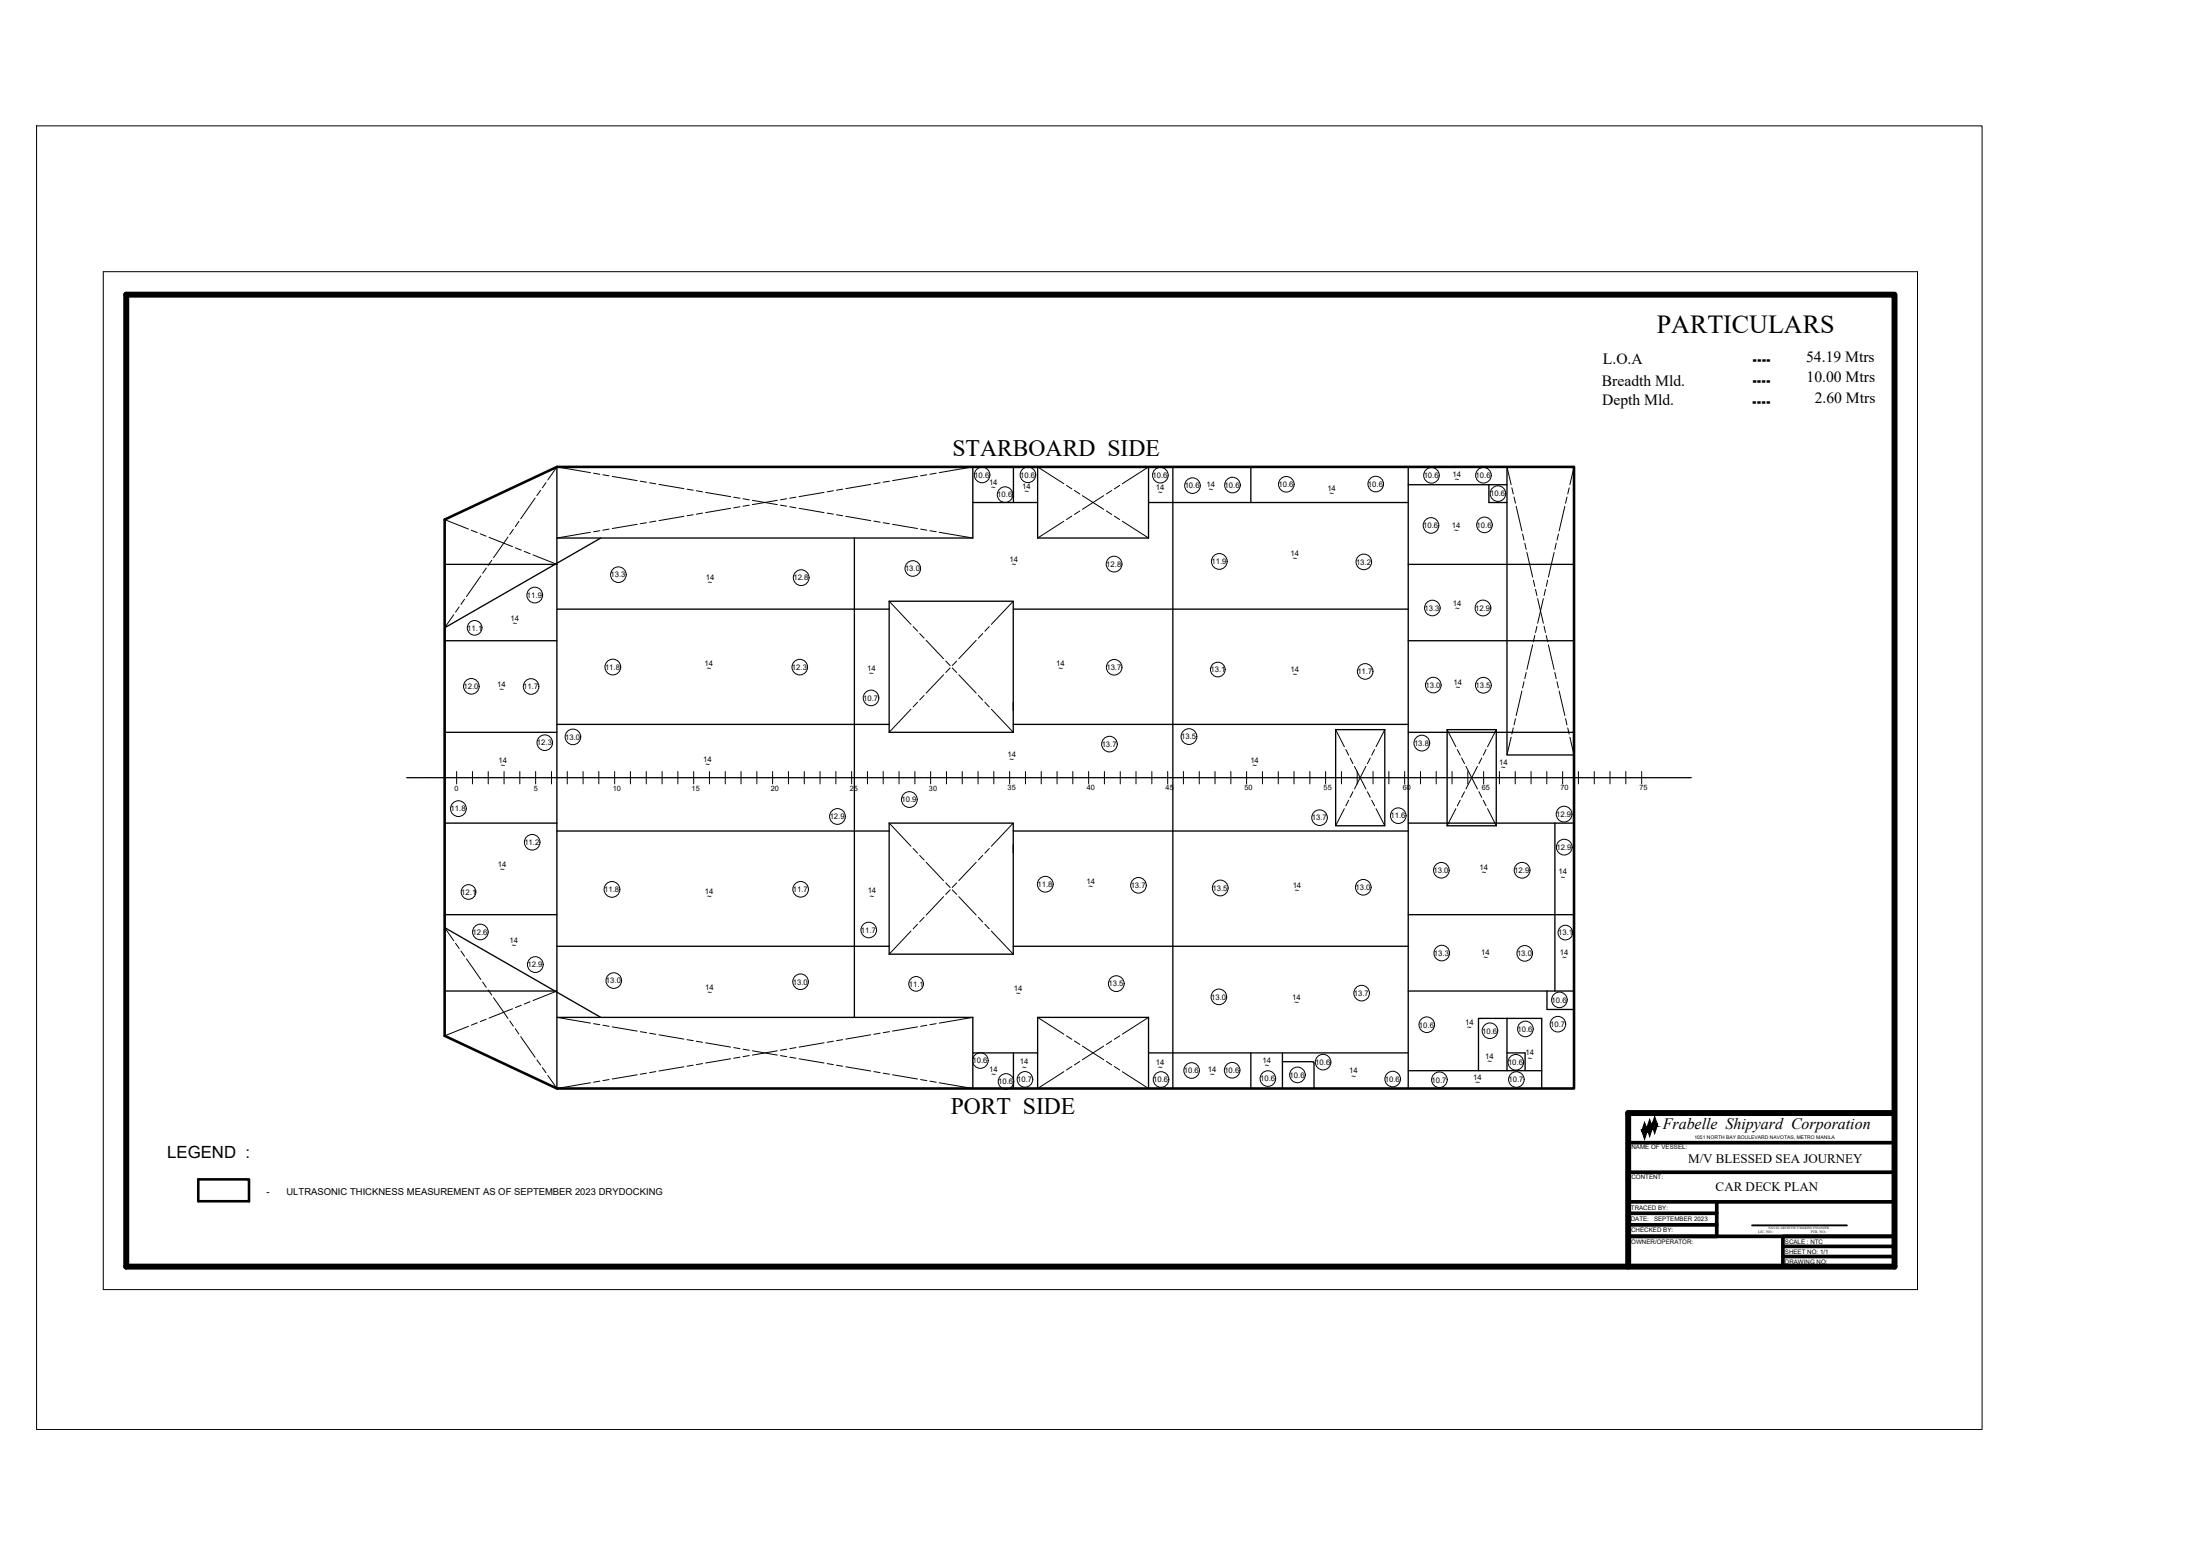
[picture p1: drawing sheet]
<svg xmlns="http://www.w3.org/2000/svg" width="297mm" height="210mm" viewBox="0 0 297 210" stroke-linecap="round" stroke-linejoin="round" font-family="sans-serif">
<!-- layer: 0 -->
<g fill="none" stroke="#000" stroke-width=".14">
<path d="M4.9 17h262.7v176h-262.7zM13.9 36.7h245v137.4h-245zM60 70.1l3.3 1.3M63.6 71.6l.8 .3M64.8 72.1l.8 .3M64.9 77.7l-1.9 2.8M65.7 76.7l-.5 .7M66 72.5l3.2 1.3M66.4 75.6l-.5 .7M68.6 72.5l-2 2.8M69.3 71.4l-.5 .7M69.6 73.9l.8 .4"/>
<path d="M70.1 70.4l-.5 .7M70.8 74.4l.8 .3M72 74.9l3.2 1.3M72.2 67.2l-1.9 2.8M73 66.2l-.5 .7M73.7 65.1l-.5 .7M79.7 63.8l-4.5-.8-1.2 1.8M79.7 71.9l-4.5 .7M80.1 63.9l.9 .1M81 71.6l-.9 .2M81.4 64.1l.8 .1M82.2 71.4l-.8 .2"/>
<path d="M82.7 64.3l3.3 .6M86 70.8l-3.3 .5M86.5 65l.8 .1M87.3 70.6l-.8 .1M87.7 65.2l.8 .1M88.5 70.3l-.8 .2M89 65.4l3.3 .6M92.3 69.7l-3.3 .6M92.8 66l.8 .2M93.6 69.5l-.8 .1M94 66.2l.9 .2M94.9 69.3l-.9 .1"/>
<path d="M95.3 66.5l3.3 .5M98.6 68.6l-3.3 .6M99.1 67.1l.8 .2M99.9 68.4l-.8 .2M100.3 67.3l.9 .2M101.2 68.2l-.9 .1M101.6 67.5l3.4 .6M105 67.5l-3.4 .6M105.4 68.2l.8 .1M106.2 67.3l-.8 .2M106.6 68.4l.9 .2M107.5 67.1l-.9 .2"/>
<path d="M107.9 68.6l3.4 .6M111.3 66.5l-3.4 .5M111.7 69.3l.8 .1M112.5 66.2l-.8 .2M112.9 69.5l.9 .1M113.8 66l-.9 .2M114.2 69.7l3.4 .6M117.6 65.4l-3.4 .6M118 70.3l.8 .2M118.8 65.2l-.8 .1M119.2 70.6l.9 .1M120.1 65l-.9 .1"/>
<path d="M120.5 70.8l3.4 .5M123.9 64.3l-3.4 .6M124.3 71.4l.8 .2M125.1 64.1l-.8 .1M125.6 71.6l.8 .2M126.4 63.9l-.8 .1M126.8 71.9l4.5 .7M131.3 63l-4.5 .8M140.1 63l3.5 2.3M143.6 70.4l-3.5 2.2M144 65.5l.7 .5M144.7 69.7l-.7 .4"/>
<path d="M145.1 66.2l.7 .5M145.8 69l-.7 .4M146.1 66.9l2.9 1.9M149 66.9l-2.9 1.9M149.4 69l.7 .4M150.1 66.2l-.7 .5M150.5 69.7l.7 .4M151.2 65.5l-.7 .5M151.5 70.4l3.6 2.2M155.1 63l-3.6 2.3M203.5 63l.5 2.4M204.1 65.9l.2 .8"/>
<path d="M204.4 67.1l.2 .8M204.7 68.3l.8 3.4M205.6 72.1l.2 .8M205.9 73.3l.2 .9M206.2 74.6l.7 3.3M207 78.3l.2 .8M207.3 79.6l.2 .8M208.7 79.6l-.2 .8M209 78.3l-.2 .8M209.8 74.6l-.7 3.3M210.1 73.3l-.2 .9M210.4 72.1l-.2 .8"/>
<path d="M211.3 68.3l-.8 3.4M211.6 67.1l-.2 .8M211.9 65.9l-.2 .8M212.5 63l-.5 2.4M61.3 83l-1.3 1.7M62 81.9l-.5 .7M62.7 80.9l-.5 .7M120.1 81.2l2.9 3.1M123 95.7l-2.9 3.2M123.3 84.6l.6 .6M123.9 94.8l-.6 .6M124.2 85.5l.6 .6"/>
<path d="M124.8 93.9l-.6 .6M125 86.4l2.4 2.5M127.4 91.1l-2.4 2.5M127.7 89.2l.6 .6M128.3 90.2l-.6 .6M128.6 90.2l.6 .6M129.2 89.2l-.6 .6M129.5 91.1l2.3 2.5M131.8 86.4l-2.3 2.5M132.1 93.9l.6 .6M132.7 85.5l-.6 .6M133 94.8l.6 .6"/>
<path d="M133.6 84.6l-.6 .6M133.9 95.7l2.9 3.2M136.8 81.2l-2.9 3.1M180.3 98.5l1.2 2.3M187 98.5l-1.2 2.3M195.4 98.5l1.2 2.3M202 98.5l-1.2 2.3M204 99.5l-.5 2.4M204.3 98.3l-.2 .8M204.6 97l-.2 .8M205.5 93.3l-.8 3.3M205.8 92l-.2 .9"/>
<path d="M206.1 90.8l-.2 .8M206.9 87l-.7 3.4M207.2 85.8l-.2 .8M207.5 84.5l-.2 .9M207.6 80.8l.8 3.3M208.4 80.8l-.8 3.3M208.5 84.5l.2 .9M208.8 85.8l.2 .8M209.1 87l.7 3.4M209.9 90.8l.2 .8M210.2 92l.2 .9M210.5 93.3l.8 3.3"/>
<path d="M211.4 97l.2 .8M211.7 98.3l.2 .8M212 99.5l.5 2.4M61.7 104.1v1.7M63.8 104.1v1.7M65.9 104.1v1.7M68.1 104.1v1.7M70.2 104.1v1.7M72.3 104.1v1.7M74.5 104.1v1.7M76.6 104.1v1.7M78.7 104.1v1.7"/>
<path d="M80.9 104.1v1.7M83 104.1v1.7M85.1 104.1v1.7M87.3 104.1v1.7M89.4 104.1v1.7M91.5 104.1v1.7M93.7 104.1v1.7M95.8 104.1v1.7M97.9 104.1v1.7M100.1 104.1v1.7M102.2 104.1v1.7M104.3 104.1v1.7"/>
<path d="M106.5 104.1v1.7M108.6 104.1v1.7M110.7 104.1v1.7M112.9 104.1v1.7M115 104.1v1.7M117.1 104.1v1.7M119.2 104.1v1.7M120.1 111.1l2.9 3.1M121.4 104.1v1.7M123.3 114.5l.6 .7M123.5 104.1v1.7M124.2 115.5l.6 .6"/>
<path d="M125 116.4l2.4 2.5M125.7 104.1v1.7M127.7 119.2l.6 .6M127.8 104.1v1.7M129.2 119.2l-.6 .6M129.9 104.1v1.7M131.8 116.4l-2.3 2.5M132.1 104.1v1.7M132.7 115.5l-.6 .6M133.6 114.5l-.6 .7M134.2 104.1v1.7M136.3 104.1v1.7"/>
<path d="M136.8 111.1l-2.9 3.1M138.5 104.1v1.7M140.6 104.1v1.7M142.7 104.1v1.7M144.9 104.1v1.7M147 104.1v1.7M149.1 104.1v1.7M151.3 104.1v1.7M153.4 104.1v1.7M155.5 104.1v1.7M157.7 104.1v1.7M159.8 104.1v1.7"/>
<path d="M161.9 104.1v1.7M164 104.1v1.7M166.2 104.1v1.7M168.3 104.1v1.7M170.5 104.1v1.7M172.6 104.1v1.7M174.7 104.1v1.7M176.9 104.1v1.7M179 104.1v1.7M181.1 104.1v1.7M181.5 109.2l-1.2 2.3M181.7 101.2l.4 .7"/>
<path d="M182.1 108l-.4 .8M182.3 102.3l.4 .8M182.7 106.9l-.4 .7M182.9 103.5l1.5 3M183.2 104.1v1.7M184.4 103.5l-1.5 3M184.6 106.9l.4 .7M185 102.3l-.4 .8M185.2 108l.4 .8M185.4 104.1v1.7M185.6 101.2l-.4 .7M185.8 109.2l1.2 2.3"/>
<path d="M187.5 104.1v1.7M189.6 104.1v1.7M191.8 104.1v1.7M193.9 104.1v1.7M196.1 104.1v1.7M196.6 109.2l-1.2 2.3M196.8 101.2l.4 .7M197.2 108l-.4 .8M197.3 102.3l.4 .8M197.7 106.9l-.4 .7M197.9 103.5l1.6 3M198.2 104.1v1.7"/>
<path d="M199.5 103.5l-1.6 3M199.7 106.9l.4 .7M200.1 102.3l-.4 .8M200.3 108l.3 .8M200.3 104.1v1.7M200.6 101.2l-.3 .7M200.8 109.2l1.2 2.3M202.4 104.1v1.7M204.6 104.1v1.7M206.7 104.1v1.7M208.8 104.1v1.7M211 104.1v1.7"/>
<path d="M213.1 104.1v1.7M215.3 104.1v1.7M217.4 104.1v1.7M219.5 104.1v1.7M221.7 104.1v1.7M60 125.2l1.3 1.8M61.5 127.3l.5 .7M62.2 128.4l.5 .7M63 129.4l1.9 2.8M63.3 138.5l-3.3 1.3M64.4 138.1l-.8 .3M65.2 132.6l.5 .7"/>
<path d="M65.6 137.6l-.8 .3M65.9 133.6l.5 .7M66.6 134.7l2 2.8M68.8 137.8l.5 .7M69.2 136.2l-3.2 1.2M69.6 138.9l.5 .7M70.3 139.9l1.9 2.8M70.4 135.7l-.8 .3M71.6 135.2l-.8 .3M75.2 137.3l4.5 .8M75.2 133.8l-3.2 1.3M80.1 138.2l.9 .1"/>
<path d="M81.4 138.4l.8 .1M82.7 138.6l3.3 .6M86.5 139.3l.8 .1M87.7 139.5l.8 .1M89 139.7l3.3 .6M117.6 139.7l-3.4 .6M118.8 139.5l-.8 .1M120.1 139.3l-.9 .1M123 125.7l-2.9 3.1M123.9 138.6l-3.4 .6M123.9 124.8l-.6 .6M124.8 123.8l-.6 .6"/>
<path d="M125.1 138.4l-.8 .1M126.4 138.2l-.8 .1M127.4 121l-2.4 2.5M128.3 120.1l-.6 .6M128.6 120.1l.6 .6M129.5 121l2.3 2.5M131.3 137.3l-4.5 .8M132.1 123.8l.6 .6M133 124.8l.6 .6M133.9 125.7l2.9 3.1M140.1 137.3l3.5 2.3M144 139.8l.7 .5"/>
<path d="M151.2 139.8l-.7 .5M155.1 137.3l-3.6 2.3M72.5 143.1l.5 .7M73.2 144.1l.5 .7M74 145.2l1.2 1.7 4.5-.7M81 145.9l-.9 .2M82.2 145.7l-.8 .2M86 145.1l-3.3 .6M87.3 144.9l-.8 .1M88.5 144.6l-.8 .2M92.3 144l-3.3 .6M92.8 140.3l.8 .2"/>
<path d="M93.6 143.8l-.8 .1M94 140.6l.9 .1M94.9 143.6l-.9 .1M95.3 140.8l3.3 .5M98.6 142.9l-3.3 .6M99.1 141.4l.8 .2M99.9 142.7l-.8 .1M100.3 141.6l.9 .2M101.2 142.5l-.9 .1M101.6 141.8l3.4 .6M105 141.8l-3.4 .6M105.4 142.5l.8 .1"/>
<path d="M106.2 141.6l-.8 .2M106.6 142.7l.9 .1M107.5 141.4l-.9 .2M107.9 142.9l3.4 .6M111.3 140.8l-3.4 .5M111.7 143.6l.8 .1M112.5 140.6l-.8 .1M112.9 143.8l.9 .1M113.8 140.3l-.9 .2M114.2 144l3.4 .6M118 144.6l.8 .2M119.2 144.9l.9 .1"/>
<path d="M120.5 145.1l3.4 .6M124.3 145.7l.8 .2M125.6 145.9l.8 .2M126.8 146.2l4.5 .7M143.6 144.7l-3.5 2.2M144.7 144l-.7 .4M145.1 140.5l.7 .5M145.8 143.3l-.7 .4M146.1 141.2l2.9 1.8M149 141.2l-2.9 1.8M149.4 143.3l.7 .4M150.1 140.5l-.7 .5"/>
<path d="M150.5 144l.7 .4M151.5 144.7l3.6 2.2"/>
</g>
<!-- layer: CENTER LINE -->
<path d="M54.9 105h173.5" fill="none" stroke="#000" stroke-width=".14"/>
<!-- layer: SEAM LINE -->
<g fill="none" stroke="#000" stroke-width=".18">
<path d="M60 76.2h15.2M75.2 63v83.9M81.1 72.6l-21.1 12.1M115.4 72.6v64.7M131.3 67.8h8.8M131.3 63v9.6h-56.1M136.8 63v4.8M140.1 63v9.6h15v-9.6M155.1 67.8h35M158.4 63v83.9M168.9 63v4.8M190.1 63v83.9"/>
<path d="M190.1 76.2h22.4M190.1 65.4h13.4M201 65.4v2.4h2.5M203.5 63v38.9h9M60 86.5h15.2M60 98.9h15.2M75.2 97.8h44.9M75.2 82.2h44.9M120.1 81.2h16.7v17.7h-16.7zM136.8 97.8h53.3M136.8 82.2h53.3M136.8 94.9v1"/>
<path d="M180.3 98.5h6.7v13h-6.7zM190.1 86.5h22.4M190.1 98.9h22.4M195.4 98.5h6.6v13h-6.6zM60 111.1h15.2M75.2 112.2h44.9M120.1 111.1h16.7v17.7h-16.7zM136.8 114v1.1M136.8 112.2h53.3M190.1 111.1h22.4M209.9 111.1v22.7M60 125.2l21.1 12.1"/>
<path d="M60 123.5h15.2M60 133.8h15.2M75.2 137.3h56.1v9.6M75.2 127.7h44.9M136.8 127.7h53.3M190.1 123.5h22.4M190.1 133.8h22.4M203.5 137.5v7M208.9 133.8v2.5h3.6M131.3 142.1h8.8M136.8 142.1v4.8M140.1 146.9v-9.6h15v9.6"/>
<path d="M155.1 142.1h35M168.9 142.1v4.8M173.2 143.3l4.2 .1v3.5M173.2 142.1v4.8M190.1 144.5h18.1M199.6 144.5v-7h8.6v9.4M203.5 142.1h2.4v2.4"/>
</g>
<!-- layer: OUTER LINE -->
<path d="M60 70.1l15.2-7.1h137.3v83.9h-137.3l-15.2-7.1z" fill="none" stroke="#000" stroke-width=".35"/>
<!-- layer: 0 -->
<path d="M17 39.8h238.8v131.2h-238.8z" fill="none" stroke="#000" stroke-width=".8"/>
<path d="M26.8 159.2h6.8v3h-6.8z" fill="none" stroke="#000" stroke-width=".35"/>
<!-- layer: TXT -->
<path d="M255.7 150.2h-35.9v20.8" fill="none" stroke="#000" stroke-width=".8"/>
<path d="M219.8 154.2h35.9M219.8 158.2h35.9M219.8 166.9h35.9h-15v4.1M219.8 162.2h35.9M219.8 163.8h12M219.8 165.3h12M231.8 162.2v4.7M240.7 168.2h15M240.7 169.6h15" fill="none" stroke="#000" stroke-width=".5"/>
<path d="M222.8 152.3v.1M222.9 152.3h-.1l.1 .1M219.8 162.2h12M236.6 165.4h12.8" fill="none" stroke="#000" stroke-width=".25"/>
<!-- layer: BASELINE -->
<g fill="#000" stroke="#000" stroke-width=".14">
<path d="M221.7 152.9h.7l-.4 .9zM222 151.5l.4 1h-.7zM222.4 152.5h.6l-.3 .9zM222.7 152.1h.1zM222.7 152.4h.1zM222.7 151.1l.4 .9h-.7zM223.1 152.1h.6l-.3 .9zM223.4 152h.1zM223.4 150.7l.3 .9h-.6z"/>
<path d="M221.7 152.5l.2 .1v-.1zM221.7 152.5l.2 .1h-.2z"/>
<path d="M221.7 152.6l.2 .3v-.3zM221.7 152.6l.2 .3h-.2z"/>
<path d="M222.2 152.5h.2zM222.2 152.5h.2z"/>
<path d="M222 152.5l.4 .1v-.1zM222 152.5l.4 .1h-.4z"/>
<path d="M222.1 152.6h.3zM222.1 152.6h.3z"/>
<path d="M222 152.7l.4 .2v-.2zM222 152.7l.4 .2h-.4z"/>
<path d="M222.1 152.6h.3zM222.1 152.6l.3 .1z"/>
<path d="M222.4 152.2h.2zM222.4 152.2h.2z"/>
<path d="M222.4 152.4h.2zM222.4 152.4h.2z"/>
<path d="M222.4 152.3h.2zM222.4 152.3l.2 .1z"/>
<path d="M222.4 152.4h.2zM222.4 152.4h.2z"/>
<path d="M222.4 152.1h.2zM222.4 152.1l.2 .1z"/>
<path d="M222.4 152.2l.3 .1zM222.4 152.2l.3 .1zM222.3 152.3h.4zM222.3 152.3h.4z"/>
<path d="M222.4 152.3h.2zM222.4 152.3h.2z"/>
<path d="M222.4 152.4l.3 .1zM222.4 152.4l.3 .1z"/>
<path d="M222.4 152.1h.3zM222.4 152.1h.2z"/>
<path d="M222.3 152.3h.5zM222.3 152.3h.5z"/>
<path d="M222.4 152.5h.3zM222.4 152.5h.3z"/>
<path d="M222.4 152.5h.3zM222.4 152.5h.3z"/>
<path d="M222.4 152h.3zM222.4 152l.3 .1z"/>
<path d="M222.7 152.1h.1zM222.7 152.1h.1zM222.7 152.1h.1z"/>
<path d="M222.7 152.1h.1zM222.7 152.1h.1z"/>
<path d="M222.4 152.3h.4zM222.4 152.3h.4z"/>
<path d="M222.7 152.1h.1zM222.7 152.1h.1z"/>
<path d="M222.6 152.1l.2 .1zM222.6 152.1l.2 .1z"/>
<path d="M222.7 152.4h.1zM222.7 152.4h.1z"/>
<path d="M222.7 152.2h.1zM222.7 152.2h.1z"/>
<path d="M222.4 152.3h.4zM222.4 152.3h.4z"/>
<path d="M222.6 152.3h.2zM222.6 152.3h.2z"/>
<path d="M222.6 152.3l.2 .1zM222.6 152.3l.2 .1z"/>
<path d="M222.7 152.4h.1zM222.7 152.4h.1z"/>
<path d="M222.6 152.4h.2zM222.6 152.4h.2z"/>
<path d="M222.7 152l.4 .1zM222.7 152l.4 .1z"/>
<path d="M222.8 152.1h.3zM222.8 152.1h.3z"/>
<path d="M222.8 152.5h.3zM222.7 152.5h.3z"/>
<path d="M222.8 152.1h.3zM222.8 152.1h.3z"/>
<path d="M222.9 152.4h.2zM222.9 152.4h.2z"/>
<path d="M222.8 152.4h.3zM222.8 152.5h.3z"/>
<path d="M222.9 152.4h.2zM222.9 152.4h.2z"/>
<path d="M222.9 152.1l.2 .1zM222.9 152.1l.2 .1z"/>
<path d="M222.8 152.2h.3zM222.8 152.2h.3z"/>
<path d="M222.7 152.2h.4zM222.7 152.2h.4z"/>
<path d="M222.7 152.2h.4zM222.7 152.2h.4z"/>
<path d="M222.9 152.3h.2zM222.9 152.3l.2 .1z"/>
<path d="M222.7 152.2l.4 .1zM222.7 152.2l.4 .1z"/>
<path d="M222.8 152.3h.3zM222.8 152.3h.3z"/>
<path d="M222.8 152.3h.3zM222.8 152.3h.3z"/>
<path d="M223 151.8l.3 .1zM223 151.8l.3 .1z"/>
<path d="M223 151.9h.3zM223 151.9h.3z"/>
<path d="M223 151.9l.3 .1zM223 151.9l.3 .1z"/>
<path d="M223.1 151.7l.2 .1v-.1zM223.1 151.7l.2 .1h-.3z"/>
<path d="M223.1 152h.2zM223.1 152h.2z"/>
<path d="M223.1 151.7h.2zM223.1 151.7h.2z"/>
<path d="M223.1 152h.3zM223.1 152h.3z"/>
<path d="M223.1 151.7h.3zM223.1 151.7h.2z"/>
<path d="M223.1 152l.3 .1zM223.1 152l.3 .1z"/>
<path d="M223.1 152.1h.3zM223.1 152.1h.3z"/>
<path d="M223.1 151.6h.3zM223.1 151.6l.3 .1z"/>
<path d="M223.4 151.7h.1zM223.4 151.7h.1z"/>
<path d="M223.4 151.7h.1zM223.3 151.7h.2z"/>
<path d="M223.3 151.7h.2zM223.3 151.7h.2z"/>
<path d="M223.3 152h.2zM223.3 152h.2z"/>
<path d="M223.3 151.9h.2zM223.3 151.9l.2 .1z"/>
<path d="M223.5 151.7h.2zM223.5 151.7h.2z"/>
<path d="M223.5 151.7h.2zM223.5 151.7h.2z"/>
<path d="M223.4 151.6l.3 .1zM223.4 151.6l.3 .1z"/>
<path d="M223.5 151.7h.2zM223.5 151.7h.2z"/>
<path d="M223.5 151.7h.2zM223.5 151.7h.2zM223.5 151.7h.2zM223.5 151.7h.2zM223.5 151.7h.2zM223.5 151.7h.2zM223.5 151.7h.2zM223.5 151.7h.2zM223.5 151.7h.2zM223.5 151.7h.2zM223.5 151.7h.2zM223.5 151.7h.2z"/>
<path d="M223.5 152.1h.2zM223.4 152.1h.3z"/>
<path d="M223.5 152h.2zM223.5 152.1h.2z"/>
<path d="M223.5 151.7h.2zM223.5 151.7h.2z"/>
<path d="M223.5 151.7h.3zM223.5 151.7h.3z"/>
<path d="M223.5 152h.2zM223.5 152h.2z"/>
<path d="M223.5 151.7h.3zM223.5 151.7h.3z"/>
<path d="M223.3 151.7l.5 .1zM223.3 151.7l.5 .1z"/>
<path d="M223.5 151.9l.3 .1zM223.5 151.9l.3 .1z"/>
<path d="M223.5 152h.3zM223.5 152h.2z"/>
<path d="M223.3 151.8l.5 .1v-.1zM223.3 151.8l.5 .1h-.5z"/>
<path d="M223.3 151.9h.5zM223.3 151.9h.5z"/>
<path d="M223.5 151.9h.3zM223.5 151.9h.3z"/>
<path d="M223.3 151.9h.5zM223.3 151.9h.5z"/>
<path d="M223.3 151.9h.5zM223.3 151.9h.5z"/>
</g>
<!-- layer: POINTS -->
<g fill="none" stroke="#000" stroke-width=".14">
<circle cx="83.5" cy="77.6" r="1.05"/>
<circle cx="108.2" cy="78" r="1.06"/>
<circle cx="123.2" cy="76.7" r="1.05"/>
<circle cx="132.6" cy="64.1" r="1.05"/>
<circle cx="135.7" cy="66.8" r="1.05"/>
<circle cx="138.8" cy="64.1" r="1.05"/>
<circle cx="150.4" cy="76.1" r="1.06"/>
<circle cx="156.7" cy="64.1" r="1.05"/>
<circle cx="161" cy="65.6" r="1.05"/>
<circle cx="164.6" cy="75.8" r="1.06"/>
<circle cx="166.4" cy="65.5" r="1.05"/>
<circle cx="173.7" cy="65.4" r="1.05"/>
<circle cx="184.1" cy="75.8" r="1.05"/>
<circle cx="185.7" cy="65.3" r="1.05"/>
<circle cx="193.2" cy="70.9" r="1.05"/>
<circle cx="193.3" cy="64.2" r="1.05"/>
<circle cx="200.3" cy="64.2" r="1.05"/>
<circle cx="200.4" cy="70.9" r="1.05"/>
<circle cx="202.2" cy="66.6" r="1.05"/>
<circle cx="63.6" cy="92.6" r="1.05"/>
<circle cx="64.1" cy="84.7" r=".99"/>
<circle cx="71.7" cy="92.7" r="1.05"/>
<circle cx="72.2" cy="80.3" r="1.06"/>
<circle cx="77.4" cy="99.5" r="1.05"/>
<circle cx="82.7" cy="90" r="1.06"/>
<circle cx="108" cy="90.1" r="1.05"/>
<circle cx="117.6" cy="94.2" r="1.05"/>
<circle cx="150.4" cy="90.1" r="1.05"/>
<circle cx="160.5" cy="99.4" r="1.06"/>
<circle cx="164.4" cy="90.4" r=".99"/>
<circle cx="184.3" cy="90.6" r="1.05"/>
<circle cx="193.4" cy="82.1" r="1.05"/>
<circle cx="193.5" cy="92.5" r="1.05"/>
<circle cx="200.2" cy="82.1" r="1.06"/>
<circle cx="200.3" cy="92.5" r="1.06"/>
<circle cx="61.9" cy="109.2" r="1.06"/>
<circle cx="71.9" cy="113.7" r="1.05"/>
<circle cx="73.6" cy="100.3" r="1.05"/>
<circle cx="113.1" cy="110.2" r="1.06"/>
<circle cx="122.8" cy="107.9" r="1.06"/>
<circle cx="141.1" cy="119.4" r="1.06"/>
<circle cx="149.8" cy="100.4" r="1.05"/>
<circle cx="153.7" cy="119.5" r="1.05"/>
<circle cx="164.8" cy="119.9" r="1.06"/>
<circle cx="178.2" cy="110.4" r="1.05"/>
<circle cx="184.1" cy="119.8" r="1.05"/>
<circle cx="188.8" cy="110.1" r="1.05"/>
<circle cx="192" cy="100.3" r="1.06"/>
<circle cx="194.6" cy="117.5" r="1.05"/>
<circle cx="205.5" cy="117.5" r="1.06"/>
<circle cx="211.2" cy="109.9" r="1.06"/>
<circle cx="211.2" cy="114.4" r="1.06"/>
<circle cx="63.3" cy="120.4" r=".99"/>
<circle cx="64.9" cy="125.8" r="1.05"/>
<circle cx="72.3" cy="130.2" r="1.06"/>
<circle cx="82.6" cy="120.1" r="1.06"/>
<circle cx="82.9" cy="132.4" r="1.05"/>
<circle cx="108.1" cy="132.5" r="1.05"/>
<circle cx="108.1" cy="120" r="1.05"/>
<circle cx="117.3" cy="125.5" r="1.05"/>
<circle cx="123.7" cy="132.8" r=".99"/>
<circle cx="150.7" cy="132.8" r="1.06"/>
<circle cx="164.6" cy="134.6" r="1.05"/>
<circle cx="183.8" cy="134.1" r="1.05"/>
<circle cx="192.6" cy="138.3" r="1.05"/>
<circle cx="194.7" cy="128.6" r="1.05"/>
<circle cx="201.2" cy="139.1" r="1.05"/>
<circle cx="205.9" cy="128.7" r="1.05"/>
<circle cx="206" cy="138.9" r="1.05"/>
<circle cx="210.3" cy="138.2" r="1.05"/>
<circle cx="210.5" cy="135" r="1.05"/>
<circle cx="211.4" cy="125.9" r=".99"/>
<circle cx="132.4" cy="143.2" r="1.05"/>
<circle cx="135.8" cy="146" r="1.05"/>
<circle cx="138.4" cy="145.7" r="1.05"/>
<circle cx="156.8" cy="145.7" r="1.05"/>
<circle cx="160.9" cy="144.5" r="1.05"/>
<circle cx="166.4" cy="144.5" r="1.05"/>
<circle cx="171.2" cy="145.6" r="1.05"/>
<circle cx="175.2" cy="145.1" r="1.05"/>
<circle cx="178.6" cy="143.4" r="1.05"/>
<circle cx="188" cy="145.7" r="1.05"/>
<circle cx="194.3" cy="145.8" r="1.05"/>
<circle cx="204.7" cy="143.4" r="1.05"/>
<circle cx="204.7" cy="145.7" r="1.05"/>
</g>
<text font-size="3.5" x="223.7" y="45">PARTICULARS</text>
<g font-size="3.2">
<text x="128.6" y="61.5">STARBOARD SIDE</text>
<text x="128.4" y="150.3">PORT SIDE</text>
</g>
<text font-size="2.3" x="22.6" y="156.3">LEGEND :</text>
<g font-size="2.1">
<text x="216.3" y="52.1">Breadth Mld.</text>
<text x="216.4" y="49.2">L.O.A</text>
<text x="243.9" y="48.9">54.19 Mtrs</text>
<text x="243.9" y="51.5">10.00 Mtrs</text>
<text x="216.3" y="54.7">Depth Mld.</text>
<text x="245" y="54.4">2.60 Mtrs</text>
<text x="224.5" y="152.4">Frabelle Shipyard Corporation</text>
</g>
<g font-size="1.8">
<text x="236.6" y="52">----</text>
<text x="236.6" y="49.1">----</text>
<text x="236.6" y="54.8">----</text>
<text x="227.9" y="157">M/V BLESSED SEA JOURNEY</text>
<text x="231.6" y="160.7">CAR DECK PLAN</text>
</g>
<g font-size="1.3">
<text x="36" y="161.3">-</text>
<text x="38.7" y="161.3">ULTRASONIC THICKNESS MEASUREMENT AS OF SEPTEMBER 2023 DRYDOCKING</text>
</g>
<g font-size="1">
<text x="131.5" y="64.5">10.6</text>
<text x="133.5" y="65.5">14</text>
<text x="137.7" y="64.5">10.6</text>
<text x="138" y="65.9">14</text>
<text x="155.6" y="64.5">10.6</text>
<text x="160" y="65.9">10.6</text>
<text x="162.9" y="65.7">14</text>
<text x="165.4" y="65.8">10.6</text>
<text x="172.6" y="65.7">10.6</text>
<text x="184.7" y="65.7">10.6</text>
<text x="192.2" y="64.5">10.6</text>
<text x="196.1" y="64.4">14</text>
<text x="196.4" y="65.1">~</text>
<text x="199.2" y="64.5">10.6</text>
<text x="133.8" y="66.2">~</text>
<text x="134.6" y="67.1">10.6</text>
<text x="138.3" y="66.6">~</text>
<text x="156.1" y="66.1">14</text>
<text x="156.4" y="66.8">~</text>
<text x="163.2" y="66.4">~</text>
<text x="179.2" y="66.3">14</text>
<text x="179.5" y="67">~</text>
<text x="192.2" y="71.3">10.6</text>
<text x="196" y="71.3">14</text>
<text x="196.3" y="72">~</text>
<text x="199.4" y="71.2">10.6</text>
<text x="201.2" y="67">10.6</text>
<text x="82.4" y="77.9">13.3</text>
<text x="122.2" y="77.1">13.0</text>
<text x="136.3" y="75.9">14</text>
<text x="136.6" y="76.6">~</text>
<text x="149.4" y="76.5">12.8</text>
<text x="163.6" y="76.2">11.9</text>
<text x="174.3" y="75.1">14</text>
<text x="174.6" y="75.8">~</text>
<text x="183.1" y="76.2">13.2</text>
<text x="68.9" y="83.8">14</text>
<text x="71.1" y="80.7">11.9</text>
<text x="95.3" y="78.2">14</text>
<text x="95.6" y="78.9">~</text>
<text x="107.1" y="78.4">12.8</text>
<text x="192.3" y="82.4">13.3</text>
<text x="196.2" y="81.9">14</text>
<text x="196.5" y="82.5">~</text>
<text x="199.2" y="82.4">12.9</text>
<text x="63.1" y="85.1">11.1</text>
<text x="69.2" y="84.5">~</text>
<text x="95.1" y="89.9">14</text>
<text x="142.6" y="89.9">14</text>
<text x="62.6" y="93">12.0</text>
<text x="67.1" y="92.8">14</text>
<text x="67.5" y="93.5">~</text>
<text x="70.7" y="93.1">11.7</text>
<text x="81.7" y="90.4">11.8</text>
<text x="95.4" y="90.6">~</text>
<text x="106.9" y="90.4">12.3</text>
<text x="116.6" y="94.6">10.7</text>
<text x="117.1" y="90.6">14</text>
<text x="117.4" y="91.3">~</text>
<text x="142.9" y="90.6">~</text>
<text x="149.4" y="90.4">13.7</text>
<text x="163.4" y="90.8">13.1</text>
<text x="174.2" y="90.7">14</text>
<text x="174.5" y="91.4">~</text>
<text x="183.3" y="91">11.7</text>
<text x="192.5" y="92.9">13.0</text>
<text x="196.3" y="92.4">14</text>
<text x="196.6" y="93.1">~</text>
<text x="199.2" y="92.9">13.5</text>
<text x="72.5" y="100.6">12.3</text>
<text x="76.3" y="99.8">13.0</text>
<text x="148.7" y="100.8">13.7</text>
<text x="159.5" y="99.8">13.5</text>
<text x="190.9" y="100.7">13.8</text>
<text x="61.4" y="106.8">0</text>
<text x="67.3" y="103">14</text>
<text x="67.6" y="103.7">~</text>
<text x="72.1" y="106.8">5</text>
<text x="82.7" y="106.8">10</text>
<text x="93.4" y="106.8">15</text>
<text x="95" y="102.8">14</text>
<text x="95.3" y="103.5">~</text>
<text x="104.1" y="106.7">20</text>
<text x="114.7" y="106.8">25</text>
<text x="125.4" y="106.7">30</text>
<text x="136" y="102.2">14</text>
<text x="136" y="106.7">35</text>
<text x="136.3" y="102.9">~</text>
<text x="146.7" y="106.7">40</text>
<text x="157.4" y="106.7">45</text>
<text x="168" y="106.7">50</text>
<text x="168.8" y="103">14</text>
<text x="169.1" y="103.7">~</text>
<text x="178.7" y="106.6">55</text>
<text x="189.4" y="106.7">60</text>
<text x="200.1" y="106.6">65</text>
<text x="202.4" y="103.2">14</text>
<text x="202.7" y="103.9">~</text>
<text x="210.7" y="106.6">70</text>
<text x="221.4" y="106.6">75</text>
<text x="60.8" y="109.5">11.8</text>
<text x="112" y="110.6">12.9</text>
<text x="121.7" y="108.3">10.9</text>
<text x="177.1" y="110.7">13.7</text>
<text x="187.7" y="110.5">11.6</text>
<text x="210.1" y="110.3">12.9</text>
<text x="67.2" y="117">14</text>
<text x="67.5" y="117.7">~</text>
<text x="70.8" y="114.1">11.2</text>
<text x="140.1" y="119.7">11.8</text>
<text x="146.7" y="119.3">14</text>
<text x="147" y="120">~</text>
<text x="152.7" y="119.9">13.7</text>
<text x="174.5" y="119.9">14</text>
<text x="193.6" y="117.8">13.0</text>
<text x="199.8" y="117.4">14</text>
<text x="200.1" y="118.1">~</text>
<text x="204.5" y="117.8">12.9</text>
<text x="210.1" y="114.7">12.9</text>
<text x="210.4" y="118">14</text>
<text x="210.8" y="118.7">~</text>
<text x="62.3" y="120.8">12.1</text>
<text x="81.6" y="120.4">11.8</text>
<text x="95.2" y="120.6">14</text>
<text x="95.5" y="121.3">~</text>
<text x="107" y="120.4">11.7</text>
<text x="116.2" y="125.9">11.7</text>
<text x="117.2" y="120.6">14</text>
<text x="117.5" y="121.3">~</text>
<text x="163.7" y="120.2">13.5</text>
<text x="174.8" y="120.6">~</text>
<text x="183" y="120.1">13.0</text>
<text x="63.8" y="126.2">12.6</text>
<text x="68.8" y="127.3">14</text>
<text x="69.1" y="128">~</text>
<text x="71.2" y="130.6">12.9</text>
<text x="193.6" y="129">13.3</text>
<text x="200" y="128.8">14</text>
<text x="200.3" y="129.5">~</text>
<text x="204.8" y="129.1">13.0</text>
<text x="210.4" y="126.3">13.1</text>
<text x="210.6" y="128.9">14</text>
<text x="210.9" y="129.6">~</text>
<text x="81.8" y="132.7">13.0</text>
<text x="95.2" y="133.6">14</text>
<text x="95.5" y="134.3">~</text>
<text x="107" y="132.9">13.0</text>
<text x="122.7" y="133.2">11.1</text>
<text x="136.9" y="133.8">14</text>
<text x="137.2" y="134.5">~</text>
<text x="149.7" y="133.2">13.5</text>
<text x="163.5" y="134.9">13.0</text>
<text x="174.5" y="135">14</text>
<text x="174.8" y="135.7">~</text>
<text x="182.8" y="134.4">13.7</text>
<text x="209.5" y="135.3">10.6</text>
<text x="131.3" y="143.5">10.6</text>
<text x="137.7" y="143.7">14</text>
<text x="156.1" y="143.7">14</text>
<text x="170.5" y="143.5">14</text>
<text x="177.6" y="143.7">10.6</text>
<text x="191.6" y="138.7">10.6</text>
<text x="197.8" y="138.3">14</text>
<text x="198.1" y="139">~</text>
<text x="200.1" y="139.5">10.6</text>
<text x="200.5" y="142.9">14</text>
<text x="200.8" y="143.6">~</text>
<text x="203.6" y="143.8">10.6</text>
<text x="204.9" y="139.3">10.6</text>
<text x="206" y="142.5">14</text>
<text x="206.3" y="143.2">~</text>
<text x="209.3" y="138.6">10.7</text>
<text x="133.5" y="144.8">14</text>
<text x="133.9" y="145.4">~</text>
<text x="134.8" y="146.4">10.6</text>
<text x="137.3" y="146.1">10.7</text>
<text x="138" y="144.4">~</text>
<text x="155.7" y="146.1">10.6</text>
<text x="156.4" y="144.4">~</text>
<text x="159.8" y="144.9">10.6</text>
<text x="163.1" y="144.7">14</text>
<text x="163.4" y="145.4">~</text>
<text x="165.3" y="144.8">10.6</text>
<text x="170.1" y="146">10.6</text>
<text x="170.8" y="144.2">~</text>
<text x="174.1" y="145.5">10.6</text>
<text x="182.2" y="144.9">14</text>
<text x="182.5" y="145.6">~</text>
<text x="187" y="146">10.6</text>
<text x="193.3" y="146.1">10.7</text>
<text x="198.9" y="145.8">14</text>
<text x="199.2" y="146.5">~</text>
<text x="203.7" y="146.1">10.7</text>
</g>
<g font-size=".8">
<text x="220.3" y="155.1">NAME OF VESSEL:</text>
<text x="220.3" y="159.1">CONTENT:</text>
<text x="220.2" y="164.9">DATE:</text>
<text x="220.2" y="163.3">TRACED BY:</text>
<text x="220.2" y="166.3">CHECKED BY:</text>
<text x="220.3" y="167.9">OWNER/OPERATOR:</text>
<text x="223.3" y="164.9">SEPTEMBER 2023</text>
<text x="241" y="167.9">SCALE : NTC</text>
<text x="241" y="170.6">DRAWING NO:</text>
<text x="241" y="169.2">SHEET NO: 1/1</text>
</g>
<text font-size=".7" x="228.8" y="153.7">1051 NORTH BAY BOULEVARD NAVOTAS, METRO MANILA</text>
<g font-size=".5">
<text x="237.4" y="166.4">LIC. NO.:</text>
<text x="244.5" y="166.4">PTR. NO.:</text>
</g>
<text font-size=".4" x="238.8" y="165.9">NAVAL ARCHITECT/MARINE ENGINEER</text>
</svg>
